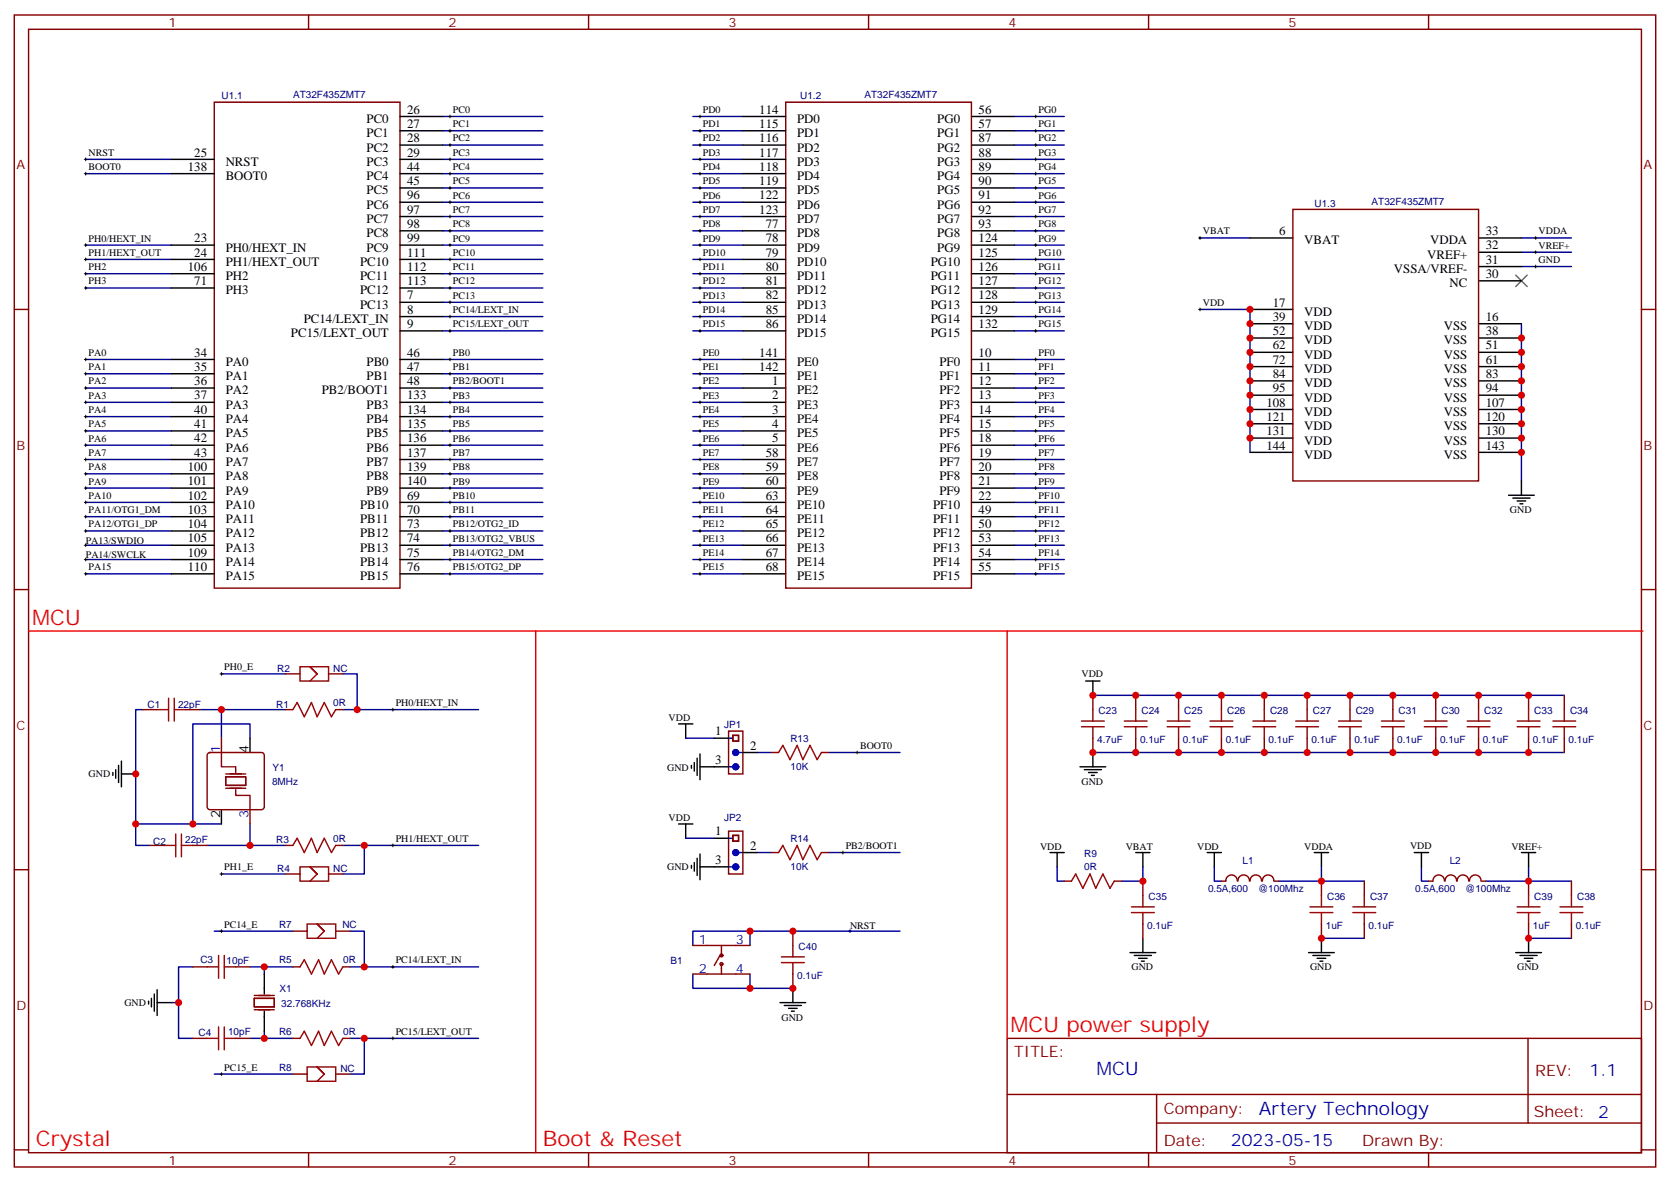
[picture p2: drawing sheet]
<svg xmlns="http://www.w3.org/2000/svg" width="412mm" height="292mm" viewBox="0 0 412 292" stroke-linecap="round" stroke-linejoin="round" font-family="sans-serif">
<g fill="none" stroke="#870000" stroke-width=".35">
<path d="M3.5 3.7h405.4v284.3h-405.4zM7.1 7.2h398.2v277.3h-398.2zM76.2 3.7v3.5M145.3 3.7v3.5M214.5 3.7v3.5M283.6 3.7v3.5M352.8 3.7v3.5M3.5 76.4h3.6M405.3 76.4h3.6M3.5 145.5h3.6M405.3 145.5h3.6M35.3 175.2h3.5"/>
<path d="M45.9 175.2h3.5M70.6 175.2h1.7M70.6 166.3h3.5M81.1 166.3h3.6M82.9 175.2h1.8M269.9 171.6v3.6M280.5 171.6v3.6M291 171.6v3.6M301.6 171.6v3.6M312.2 171.6v3.6M322.8 171.6v3.6M333.4 171.6v3.6"/>
<path d="M344 171.6v3.6M354.5 171.6v3.6M365.1 171.6v3.6M377.5 171.6v3.6M386.3 171.6v3.6M51.4 185.9l.5-.2h12.7a.71 .71 0 0 1 .7 .7v12.7a.76 .76 0 0 1-.7 .7h-12.7a.76 .76 0 0 1-.7-.7v-12.7zM54.7 182.2v3.5M61.7 199.8v3.6M190.5 185.7h1.8M202.8 185.7h1.8M269.9 182.2v3.5M280.5 182.2v3.5"/>
<path d="M291 182.2v3.5M301.6 182.2v3.5M312.2 182.2v3.5M322.8 182.2v3.5M333.4 182.2v3.5M344 182.2v3.5M354.5 182.2v3.5M365.1 182.2v3.5M377.5 182.2v3.5M386.3 182.2v3.5M3.5 214.7h3.6M37 208.7h3.6"/>
<path d="M47.6 208.7h3.6M70.6 208.7h1.7M70.6 215.7h3.5M81.1 215.7h3.6M82.9 208.7h1.8M190.5 210.4h1.8M202.8 210.4h1.8M262.8 217.5h1.8M275.2 217.5h1.7M282.2 217.5v3.5M301.6 217.5h1.1M302.7 217.5a1.41 1.41 0 0 1 1.4-1.5 1.41 1.41 0 0 1 1.4 1.5"/>
<path d="M305.7 217.5a1.41 1.41 0 0 1 1.4-1.5 1.41 1.41 0 0 1 1.4 1.5M308.7 217.5a1.41 1.41 0 0 1 1.4-1.5 1.41 1.41 0 0 1 1.4 1.5M311.7 217.5a1.41 1.41 0 0 1 1.5-1.5 1.41 1.41 0 0 1 1.4 1.5M314.7 217.5h1M326.3 217.5v3.5M336.9 217.5v3.5M352.8 217.5h1M353.9 217.5a1.41 1.41 0 0 1 1.4-1.5 1.41 1.41 0 0 1 1.4 1.5M356.9 217.5a1.41 1.41 0 0 1 1.4-1.5 1.41 1.41 0 0 1 1.4 1.5M359.9 217.5a1.41 1.41 0 0 1 1.4-1.5 1.41 1.41 0 0 1 1.4 1.5M362.9 217.5a1.41 1.41 0 0 1 1.4-1.5 1.41 1.41 0 0 1 1.4 1.5M365.8 217.5h1.1"/>
<path d="M377.5 217.5v3.5M388.1 217.5v3.5M405.3 214.7h3.6M47.6 238.7h3.6M58.2 238.7h3.5M72.3 238.7h1.8M72.3 229.8h3.5M82.9 229.8h3.5M84.7 238.7h1.7M171.1 233.4h14.1M177.8 235.8l-1.4 2.5M178.2 233.4v2.4"/>
<path d="M178.2 237.9v2.5M195.8 229.8v3.6M282.2 228.1v3.5M326.3 228.1v3.5M336.9 228.1v3.5M377.5 228.1v3.5M388.1 228.1v3.5M47.6 256.3h3.6M58.2 256.3h3.5M62.8 246.4h4.9v2.1h-4.9zM62.8 249.2h4.9M62.8 245.7h4.9"/>
<path d="M72.3 256.3h1.8M84.7 256.3h1.7M171.1 240.4h14.1M195.8 240.4v3.5M248.7 256.3h156.6v28.2h-156.6zM377.3 256.3v20.9M72.3 265.1h3.5M82.9 265.1h3.5M248.7 270.1h156.5M285.6 277.2h119.6M285.6 270.1v14.2M3.5 283.8h3.6"/>
<path d="M76.2 284.5v3.5M145.3 284.5v3.5M214.5 284.5v3.5M283.6 284.5v3.5M352.8 284.5v3.5M405.3 283.8h3.6"/>
<circle cx="178.2" cy="235.8" r=".35"/>
<circle cx="178.2" cy="237.9" r=".35"/>
</g>
<g fill="none" stroke="#000" stroke-width=".35">
<path d="M42.3 39.3h10.6M98.8 28.8h10.6M98.8 32.3h10.6M98.8 35.8h10.6M98.8 39.3h10.6M183.4 28.8h10.6M183.4 32.3h10.6M183.4 35.8h10.6M183.4 39.3h10.6M239.9 28.8h10.6M239.9 32.3h10.6M239.9 35.8h10.6"/>
<path d="M239.9 39.3h10.6M42.3 42.9h10.6M98.8 42.9h10.6M98.8 46.4h10.6M98.8 57h10.6M98.8 53.4h10.6M98.8 49.9h10.6M183.4 42.9h10.6M183.4 46.4h10.6M183.4 57h10.6M183.4 53.4h10.6M183.4 49.9h10.6"/>
<path d="M239.9 42.9h10.6M239.9 46.4h10.6M239.9 57h10.6M239.9 53.4h10.6M239.9 49.9h10.6M308.7 58.7h10.6M365.1 58.7h10.6M42.3 60.5h10.6M42.3 64h10.6M42.3 67.6h10.6M42.3 71.1h10.6M98.8 74.6h10.6"/>
<path d="M98.8 78.1h10.6M98.8 60.5h10.6M98.8 64h10.6M98.8 67.6h10.6M98.8 71.1h10.6M183.4 74.6h10.6M183.4 78.1h10.6M183.4 60.5h10.6M183.4 64h10.6M183.4 67.6h10.6M183.4 71.1h10.6M239.9 74.6h10.6"/>
<path d="M239.9 78.1h10.6M239.9 60.5h10.6M239.9 64h10.6M239.9 67.6h10.6M239.9 71.1h10.6M308.7 79.9h10.6M308.7 76.4h10.6M365.1 79.9h10.6M365.1 62.3h10.6M365.1 65.8h10.6M365.1 69.3h10.6M42.3 88.7h10.6"/>
<path d="M42.3 92.3h10.6M42.3 95.8h10.6M42.3 99.3h10.6M98.8 81.7h10.6M98.8 88.7h10.6M98.8 92.3h10.6M98.8 95.8h10.6M98.8 99.3h10.6M183.4 81.7h10.6M183.4 88.7h10.6M183.4 92.3h10.6M183.4 95.8h10.6"/>
<path d="M183.4 99.3h10.6M239.9 81.7h10.6M239.9 88.7h10.6M239.9 92.3h10.6M239.9 95.8h10.6M239.9 99.3h10.6M308.7 97.5h10.6M308.7 94h10.6M308.7 90.5h10.6M308.7 87h10.6M308.7 83.4h10.6M365.1 97.5h10.6"/>
<path d="M365.1 94h10.6M365.1 90.5h10.6M365.1 87h10.6M365.1 83.4h10.6M42.3 102.8h10.6M42.3 106.4h10.6M42.3 109.9h10.6M42.3 113.4h10.6M42.3 116.9h10.6M98.8 102.8h10.6M98.8 106.4h10.6M98.8 109.9h10.6"/>
<path d="M98.8 113.4h10.6M98.8 116.9h10.6M183.4 102.8h10.6M183.4 106.4h10.6M183.4 109.9h10.6M183.4 113.4h10.6M183.4 116.9h10.6M239.9 102.8h10.6M239.9 106.4h10.6M239.9 109.9h10.6M239.9 113.4h10.6M239.9 116.9h10.6"/>
<path d="M308.7 111.7h10.6M308.7 108.1h10.6M308.7 104.6h10.6M308.7 101.1h10.6M365.1 111.7h10.6M365.1 108.1h10.6M365.1 104.6h10.6M365.1 101.1h10.6M375.7 118.7v3.5M42.3 124h10.6M42.3 127.5h10.6M42.3 138.1h10.6"/>
<path d="M42.3 134.6h10.6M42.3 131.1h10.6M42.3 120.5h10.6M98.8 124h10.6M98.8 127.5h10.6M98.8 138.1h10.6M98.8 134.6h10.6M98.8 131.1h10.6M98.8 120.5h10.6M183.4 124h10.6M183.4 127.5h10.6M183.4 138.1h10.6"/>
<path d="M183.4 134.6h10.6M183.4 131.1h10.6M183.4 120.5h10.6M239.9 124h10.6M239.9 127.5h10.6M239.9 138.1h10.6M239.9 134.6h10.6M239.9 131.1h10.6M239.9 120.5h10.6M372.5 122.2h6.4M373.6 122.9h4.2M374.6 123.6h2.2"/>
<path d="M375.4 124.4h.7M42.3 141.6h10.6M98.8 141.6h10.6M183.4 141.6h10.6M239.9 141.6h10.6M167.6 178.7h3.5M169.3 178.7v3.5M268.1 168.1h3.5M269.9 168.1v3.5M27.9 190.7v.7M28.6 190v2.1M29.3 188.9v4.2"/>
<path d="M30 191h3.5M30 187.9v6.3M54.7 199.8v3.6M61.7 182.2v3.5M170.7 188.9v.7M171.4 188.2v2.1M172.2 187.1v4.3M172.9 189.3h7M172.9 186.1v6.3M176.4 182.2h3.5M183.4 185.7h3.6M266.7 189.3h6.3"/>
<path d="M267.8 190h4.2M268.8 190.7h2.1M269.5 191.4h.7M269.9 185.7v3.6M167.6 203.4h3.5M169.3 203.4v3.5M170.7 213.6v.7M171.4 212.9v2.1M172.2 211.8v4.3M172.9 210.8v6.3M172.9 214h7M176.4 206.9h3.5"/>
<path d="M183.4 210.4h3.6M259.3 210.4h3.5M261.1 210.4v3.6M280.5 210.4h3.5M282.2 210.4v3.6M298.1 210.4h3.5M299.9 210.4v3.6M324.6 210.4h3.5M326.3 210.4v3.6M349.2 210.4h3.6M351 210.4v3.6M375.7 210.4h3.5"/>
<path d="M377.5 210.4v3.6M279 235.1h6.4M280.1 235.8h4.2M281.2 236.5h2.1M281.9 237.2h.7M282.2 231.6v3.5M323.1 235.1h6.4M324.2 235.8h4.2M325.3 236.5h2.1M326 237.2h.7M326.3 231.6v3.5M374.3 235.1h6.3"/>
<path d="M375.4 235.8h4.2M376.4 236.5h2.1M377.1 237.2h.7M377.5 231.6v3.5M36.7 247.1v.7M37.4 246.4v2.1M38.1 245.4v4.2M38.8 247.5h3.5M38.8 244.3v6.3M65.3 240.4v5M65.3 249.6v4.9M192.6 247.5h6.4"/>
<path d="M193.7 248.2h4.2M194.7 248.9h2.1M195.4 249.6h.7M195.8 243.9v3.6"/>
</g>
<g fill="none" stroke="#009" stroke-width=".35">
<path d="M21.2 39.3h21.1M109.4 39.3h24.7M109.4 28.8h24.7M109.4 32.3h24.7M109.4 35.8h24.7M171.1 39.3h12.3M171.1 28.8h12.3M171.1 32.3h12.3M171.1 35.8h12.3M250.5 39.3h12.3M250.5 28.8h12.3M250.5 32.3h12.3"/>
<path d="M250.5 35.8h12.3M21.2 42.9h21.1M109.4 42.9h24.7M109.4 57h24.7M109.4 46.4h24.7M109.4 49.9h24.7M109.4 53.4h24.7M171.1 42.9h12.3M171.1 57h12.3M171.1 46.4h12.3M171.1 49.9h12.3M171.1 53.4h12.3"/>
<path d="M250.5 42.9h12.3M250.5 57h12.3M250.5 46.4h12.3M250.5 49.9h12.3M250.5 53.4h12.3M296.3 58.7h12.4M375.7 58.7h12.4M21.2 60.5h21.1M21.2 64h21.1M21.2 67.6h21.1M21.2 71.1h21.1M109.4 60.5h24.7"/>
<path d="M109.4 64h24.7M109.4 67.6h24.7M109.4 71.1h24.7M109.4 74.6h24.7M109.4 78.1h24.7M171.1 60.5h12.3M171.1 64h12.3M171.1 67.6h12.3M171.1 71.1h12.3M171.1 74.6h12.3M171.1 78.1h12.3M250.5 60.5h12.3"/>
<path d="M250.5 64h12.3M250.5 67.6h12.3M250.5 71.1h12.3M250.5 74.6h12.3M250.5 78.1h12.3M296.3 76.4h12.4v35.3M375.7 65.8h12.4M375.7 62.3h12.4M375.7 79.9v38.8M21.2 99.3h21.1M21.2 95.8h21.1M21.2 92.3h21.1"/>
<path d="M21.2 88.7h21.1M109.4 99.3h24.7M109.4 95.8h24.7M109.4 92.3h24.7M109.4 88.7h24.7M109.4 81.7h24.7M171.1 99.3h12.3M171.1 95.8h12.3M171.1 92.3h12.3M171.1 88.7h12.3M171.1 81.7h12.3M250.5 99.3h12.3"/>
<path d="M250.5 95.8h12.3M250.5 92.3h12.3M250.5 88.7h12.3M250.5 81.7h12.3M21.2 113.4h21.1M21.2 109.9h21.1M21.2 106.4h21.1M21.2 102.8h21.1M21.2 116.9h21.1M109.4 113.4h24.7M109.4 109.9h24.7M109.4 106.4h24.7"/>
<path d="M109.4 102.8h24.7M109.4 116.9h24.7M171.1 113.4h12.3M171.1 109.9h12.3M171.1 106.4h12.3M171.1 102.8h12.3M171.1 116.9h12.3M250.5 113.4h12.3M250.5 109.9h12.3M250.5 106.4h12.3M250.5 102.8h12.3M250.5 116.9h12.3"/>
<path d="M21.2 131.1h21.1M21.2 134.6h21.1M21.2 138.1h21.1M21.2 120.5h21.1M21.2 124h21.1M21.2 127.5h21.1M109.4 131.1h24.7M109.4 134.6h24.7M109.4 138.1h24.7M109.4 120.5h24.7M109.4 124h24.7M109.4 127.5h24.7"/>
<path d="M171.1 131.1h12.3M171.1 134.6h12.3M171.1 138.1h12.3M171.1 120.5h12.3M171.1 124h12.3M171.1 127.5h12.3M250.5 131.1h12.3M250.5 134.6h12.3M250.5 138.1h12.3M250.5 120.5h12.3M250.5 124h12.3M250.5 127.5h12.3"/>
<path d="M21.2 141.6h21.1M109.4 141.6h24.7M171.1 141.6h12.3M250.5 141.6h12.3M35.3 175.2h-1.8v33.5h3.5M49.4 175.2h5.3v7M54.7 175.2h15.9M54.7 166.3h15.9M84.7 175.2h33.5M84.7 166.3h3.5v8.9M269.9 171.6h116.4M61.7 182.2v-3.5h-14.1v24.7"/>
<path d="M169.3 182.2h7.1M187 185.7h3.5M204.6 185.7h17.6M269.9 185.7h116.4M33.5 203.4h21.2M54.7 215.7h15.9M61.7 203.4v5.3h-10.5M61.7 208.7h8.9M84.7 208.7h33.5M90 208.7v7h-5.3M169.3 206.9h7.1M187 210.4h3.5"/>
<path d="M204.6 210.4h17.6M261.1 214v3.5h1.7M282.2 214v3.5h-5.3M299.9 214v3.5h1.7M315.7 217.5h21.2M326.3 214v3.5M351 214v3.5h1.8M366.9 217.5h21.2M377.5 214v3.5M47.6 238.7h-3.5v17.6h3.5M52.9 229.8h19.4M61.7 238.7h3.6v1.7"/>
<path d="M65.3 238.7h7M86.4 229.8h3.6v8.9M86.4 238.7h31.8M185.2 229.8v3.6M222.2 229.8h-51.1v3.6M326.3 231.6h10.6M377.5 231.6h10.6M42.3 247.5h1.8M65.3 254.5v1.8h-3.6M65.3 256.3h7M86.4 256.3h31.8M90 256.3v8.8h-3.6"/>
<path d="M171.1 240.4v3.5h14.1v-3.5M185.2 243.9h10.6M52.9 265.1h19.4"/>
</g>
<g fill="none" stroke="#000" stroke-width=".25">
<path d="M20.8 39.3h.7M21.2 39v.7M110.8 28.8h.7M110.8 32.3h.7M110.8 35.8h.7M110.8 39.3h.7M111.1 28.4v.7M111.1 31.9v.7M111.1 35.5v.7M111.1 39v.7M172.5 28.8h.7M172.5 32.3h.7"/>
<path d="M172.5 35.8h.7M172.5 39.3h.7M172.9 28.4v.7M172.9 31.9v.7M172.9 35.5v.7M172.9 39v.7M255.4 28.8h.7M255.4 32.3h.7M255.4 35.8h.7M255.4 39.3h.7M255.8 28.4v.7M255.8 31.9v.7"/>
<path d="M255.8 35.5v.7M255.8 39v.7M20.8 42.9h.7M21.2 42.5v.7M110.8 42.9h.7M110.8 46.4h.7M110.8 49.9h.7M110.8 53.4h.7M110.8 57h.7M111.1 42.5v.7M111.1 46v.7M111.1 49.6v.7"/>
<path d="M111.1 53.1v.7M111.1 56.6v.7M172.5 42.9h.7M172.5 46.4h.7M172.5 49.9h.7M172.5 53.4h.7M172.5 57h.7M172.9 42.5v.7M172.9 46v.7M172.9 49.6v.7M172.9 53.1v.7M172.9 56.6v.7"/>
<path d="M255.4 42.9h.7M255.4 46.4h.7M255.4 49.9h.7M255.4 53.4h.7M255.4 57h.7M255.8 42.5v.7M255.8 46v.7M255.8 49.6v.7M255.8 53.1v.7M255.8 56.6v.7M296 58.7h.7M296.3 58.4v.7"/>
<path d="M378.9 58.7h.7M379.2 58.4v.7M20.8 60.5h.7M20.8 64h.7M20.8 67.6h.7M20.8 71.1h.7M21.2 60.1v.8M21.2 63.7v.7M21.2 67.2v.7M21.2 70.7v.7M110.8 60.5h.7M110.8 64h.7"/>
<path d="M110.8 67.6h.7M110.8 71.1h.7M110.8 74.6h.7M110.8 78.1h.7M111.1 60.1v.8M111.1 63.7v.7M111.1 67.2v.7M111.1 70.7v.7M111.1 74.3v.7M111.1 77.8v.7M172.5 60.5h.7M172.5 64h.7"/>
<path d="M172.5 67.6h.7M172.5 71.1h.7M172.5 74.6h.7M172.5 78.1h.7M172.9 60.1v.8M172.9 63.7v.7M172.9 67.2v.7M172.9 70.7v.7M172.9 74.3v.7M172.9 77.8v.7M255.4 60.5h.7M255.4 64h.7"/>
<path d="M255.4 67.6h.7M255.4 71.1h.7M255.4 74.6h.7M255.4 78.1h.7M255.8 60.1v.8M255.8 63.7v.7M255.8 67.2v.7M255.8 70.7v.7M255.8 74.3v.7M255.8 77.8v.7M296 76.4h.7M296.3 76v.7"/>
<path d="M378.9 62.3h.7M378.9 65.8h.7M379.2 61.9v.7M379.2 65.4v.7M20.8 88.7h.7M20.8 92.3h.7M20.8 95.8h.7M20.8 99.3h.7M21.2 88.4v.7M21.2 91.9v.7M21.2 95.4v.7M21.2 99v.7"/>
<path d="M110.8 88.7h.7M110.8 92.3h.7M110.8 95.8h.7M110.8 99.3h.7M110.8 81.7h.7M111.1 81.3v.7M111.1 88.4v.7M111.1 91.9v.7M111.1 95.4v.7M111.1 99v.7M172.5 88.7h.7M172.5 92.3h.7"/>
<path d="M172.5 95.8h.7M172.5 99.3h.7M172.5 81.7h.7M172.9 81.3v.7M172.9 88.4v.7M172.9 91.9v.7M172.9 95.4v.7M172.9 99v.7M255.4 88.7h.7M255.4 92.3h.7M255.4 95.8h.7M255.4 99.3h.7"/>
<path d="M255.4 81.7h.7M255.8 81.3v.7M255.8 88.4v.7M255.8 91.9v.7M255.8 95.4v.7M255.8 99v.7M20.8 102.8h.7M20.8 106.4h.7M20.8 109.9h.7M20.8 113.4h.7M20.8 116.9h.7M21.2 102.5v.7"/>
<path d="M21.2 106v.7M21.2 109.5v.7M21.2 113.1v.7M21.2 116.6v.7M110.8 102.8h.7M110.8 106.4h.7M110.8 109.9h.7M110.8 113.4h.7M110.8 116.9h.7M111.1 102.5v.7M111.1 106v.7M111.1 109.5v.7"/>
<path d="M111.1 113.1v.7M111.1 116.6v.7M172.5 102.8h.7M172.5 106.4h.7M172.5 109.9h.7M172.5 113.4h.7M172.5 116.9h.7M172.9 102.5v.7M172.9 106v.7M172.9 109.5v.7M172.9 113.1v.7M172.9 116.6v.7"/>
<path d="M255.4 102.8h.7M255.4 106.4h.7M255.4 109.9h.7M255.4 113.4h.7M255.4 116.9h.7M255.8 102.5v.7M255.8 106v.7M255.8 109.5v.7M255.8 113.1v.7M255.8 116.6v.7M20.8 120.5h.7M20.8 124h.7"/>
<path d="M20.8 127.5h.7M20.8 131.1h.7M20.8 134.6h.7M20.8 138.1h.7M21.2 120.1v.7M21.2 123.6v.8M21.2 127.2v.7M21.2 130.7v.7M21.2 134.2v.7M21.2 137.8v.7M110.8 120.5h.7M110.8 124h.7"/>
<path d="M110.8 127.5h.7M110.8 131.1h.7M110.8 134.6h.7M110.8 138.1h.7M111.1 120.1v.7M111.1 123.6v.8M111.1 127.2v.7M111.1 130.7v.7M111.1 134.2v.7M111.1 137.8v.7M172.5 120.5h.7M172.5 124h.7"/>
<path d="M172.5 127.5h.7M172.5 131.1h.7M172.5 134.6h.7M172.5 138.1h.7M172.9 120.1v.7M172.9 123.6v.8M172.9 127.2v.7M172.9 130.7v.7M172.9 134.2v.7M172.9 137.8v.7M255.4 120.5h.7M255.4 124h.7"/>
<path d="M255.4 127.5h.7M255.4 131.1h.7M255.4 134.6h.7M255.4 138.1h.7M255.8 120.1v.7M255.8 123.6v.8M255.8 127.2v.7M255.8 130.7v.7M255.8 134.2v.7M255.8 137.8v.7M20.8 141.6h.7M21.2 141.3v.7"/>
<path d="M110.8 141.6h.7M111.1 141.3v.7M172.5 141.6h.7M172.9 141.3v.7M255.4 141.6h.7M255.8 141.3v.7M54.3 166.3h.7M54.7 166v.7M96.7 175.2h.7M97 174.8v.7M211.3 185.7h.7M211.7 185.4v.7"/>
<path d="M54.3 215.7h.7M54.7 215.4v.7M96.7 208.7h.7M97 208.3v.7M207.8 210.4h.7M208.1 210.1v.7M54.3 229.8h.7M54.7 229.5v.7M96.7 238.7h.7M97 238.3v.7M209.5 229.8h.8M209.9 229.5v.7"/>
<path d="M96.7 256.3h.7M97 255.9v.7M54.3 265.1h.7M54.7 264.8v.7"/>
</g>
<path d="M374.3 67.9l2.8 2.8M377.1 67.9l-2.8 2.8" fill="none" stroke="#3c3" stroke-width=".35"/>
<path d="M7.1 155.8h398.6M132.3 155.8v128.7M248.7 155.8v100.5" fill="none" stroke="#f00" stroke-width=".35"/>
<g fill="none" stroke="#a10000" stroke-width=".35">
<path d="M38.8 175.2h2.8M41.6 172.3v5.7M43 175.2h2.9M43 172.3v5.7M72.3 175.2l1.1-1.8 1.7 3.5 1.8-3.5 1.4 3.5 1.8-3.5 1.7 3.5 1.1-1.7M74.1 164.6h7v3.5h-7zM78.3 166.3l-1.7-1.7 1.7 1.7M78.3 166.3l-1.7 1.8M267.1 178h5.6M267.1 179.4h5.6M269.9 175.2v2.8M269.9 179.4v2.8"/>
<path d="M277.6 178h5.7M277.6 179.4h5.7M280.5 175.2v2.8M280.5 179.4v2.8M288.2 178h5.7M288.2 179.4h5.7M291 175.2v2.8M291 179.4v2.8M298.8 178h5.6M298.8 179.4h5.6M301.6 175.2v2.8M301.6 179.4v2.8"/>
<path d="M309.4 178h5.6M309.4 179.4h5.6M312.2 175.2v2.8M312.2 179.4v2.8M320 178h5.6M320 179.4h5.6M322.8 175.2v2.8M322.8 179.4v2.8M330.6 178h5.6M330.6 179.4h5.6M333.4 175.2v2.8M333.4 179.4v2.8"/>
<path d="M341.1 178h5.7M341.1 179.4h5.7M344 175.2v2.8M344 179.4v2.8M351.7 178h5.7M351.7 179.4h5.7M354.5 175.2v2.8M354.5 179.4v2.8M362.3 178h5.6M362.3 179.4h5.6M365.1 175.2v2.8M365.1 179.4v2.8"/>
<path d="M374.6 178h5.7M374.6 179.4h5.7M377.5 175.2v2.8M377.5 179.4v2.8M383.5 178h5.6M383.5 179.4h5.6M386.3 175.2v2.8M386.3 179.4v2.8M192.3 185.7l1-1.7 1.8 3.5 1.7-3.5 1.5 3.5 1.7-3.5 1.8 3.5 1-1.8M40.6 208.7h2.8M43.4 205.8v5.7M44.8 208.7h2.8"/>
<path d="M44.8 205.8v5.7M72.3 208.7l1.1-1.8 1.7 3.5 1.8-3.5 1.4 3.5 1.8-3.5 1.7 3.5 1.1-1.7M74.1 214h7v3.5h-7zM78.3 215.7l-1.7-1.7 1.7 1.7M78.3 215.7l-1.7 1.8M192.3 210.4l1-1.7 1.8 3.5 1.7-3.5 1.5 3.5 1.7-3.5 1.8 3.5 1-1.8M264.6 217.5l1-1.8 1.8 3.6 1.8-3.6 1.4 3.6 1.7-3.6 1.8 3.6 1.1-1.8M51.2 238.7h2.8M54 235.8v5.7M55.4 238.7h2.8M55.4 235.8v5.7M74.1 238.7l1-1.8 1.8 3.5 1.8-3.5 1.4 3.5 1.7-3.5 1.8 3.5 1.1-1.7"/>
<path d="M75.8 228.1h7.1v3.5h-7.1zM80.1 229.8l-1.8-1.7 1.8 1.7M80.1 229.8l-1.8 1.8M193 236.2h5.6M193 237.6h5.6M195.8 233.4v2.8M195.8 237.6v2.8M279.4 223.8h5.6M279.4 225.2h5.6M282.2 221v2.8M282.2 225.2v2.9M323.5 223.8h5.6"/>
<path d="M323.5 225.2h5.6M326.3 221v2.8M326.3 225.2v2.9M334.1 223.8h5.6M334.1 225.2h5.6M336.9 221v2.8M336.9 225.2v2.9M374.6 223.8h5.7M374.6 225.2h5.7M377.5 221v2.8M377.5 225.2v2.9M385.2 223.8h5.7"/>
<path d="M385.2 225.2h5.7M388.1 221v2.8M388.1 225.2v2.9M51.2 256.3h2.8M54 253.5v5.6M55.4 253.5v5.6M55.4 256.3h2.8M74.1 256.3l1-1.8 1.8 3.6 1.8-3.6 1.4 3.6 1.7-3.6 1.8 3.6 1.1-1.8M75.8 263.3h7.1v3.6h-7.1zM80.1 265.1l-1.8-1.8 1.8 1.8M80.1 265.1l-1.8 1.8"/>
</g>
<path d="M52.9 25.2h45.9v120h-45.9zM194 25.2h45.9v120h-45.9zM319.3 51.7h45.8v67h-45.8zM179.9 180.4h3.5v10.6h-3.5zM181 181.5h1.4v1.4h-1.4zM179.9 205.1h3.5v10.6h-3.5zM181 206.2h1.4v1.4h-1.4z" fill="none" stroke="#800000" stroke-width=".35"/>
<g fill="none" stroke="#00f" stroke-width=".35">
<path d="M179.9 182.2h1.1M179.9 189.3h1.1M182.4 185.7h1M179.9 206.9h1.1M179.9 214h1.1M182.4 210.4h1"/>
<circle cx="181.7" cy="185.7" r=".71"/>
<circle cx="181.7" cy="189.3" r=".71"/>
<circle cx="181.7" cy="210.4" r=".71"/>
<circle cx="181.7" cy="214" r=".71"/>
</g>
<g fill="#00f" stroke="#00f" stroke-width=".35">
<circle cx="181.7" cy="185.7" r=".71"/>
<circle cx="181.7" cy="189.3" r=".71"/>
<circle cx="181.7" cy="210.4" r=".71"/>
<circle cx="181.7" cy="214" r=".71"/>
</g>
<path d="M54.7 185.7v3.6h3.5v1.4M55.7 191.7h5v2.2h-5zM55.7 191h5M55.7 194.6h5M58.2 194.9v1.4h3.5v3.5" fill="none" stroke="#870012" stroke-width=".35"/>
<g fill="#c00">
<circle cx="269.9" cy="171.6" r=".88"/>
<circle cx="280.5" cy="171.6" r=".88"/>
<circle cx="291" cy="171.6" r=".88"/>
<circle cx="301.6" cy="171.6" r=".88"/>
<circle cx="322.8" cy="171.6" r=".88"/>
<circle cx="312.2" cy="171.6" r=".88"/>
<circle cx="333.4" cy="171.6" r=".88"/>
<circle cx="354.5" cy="171.6" r=".88"/>
<circle cx="344" cy="171.6" r=".88"/>
<circle cx="365.1" cy="171.6" r=".88"/>
<circle cx="280.5" cy="185.7" r=".88"/>
<circle cx="291" cy="185.7" r=".88"/>
<circle cx="301.6" cy="185.7" r=".88"/>
<circle cx="322.8" cy="185.7" r=".88"/>
<circle cx="312.2" cy="185.7" r=".88"/>
<circle cx="333.4" cy="185.7" r=".88"/>
<circle cx="354.5" cy="185.7" r=".88"/>
<circle cx="344" cy="185.7" r=".88"/>
<circle cx="365.1" cy="185.7" r=".88"/>
<circle cx="308.7" cy="108.1" r=".88"/>
<circle cx="308.7" cy="104.6" r=".88"/>
<circle cx="308.7" cy="101.1" r=".88"/>
<circle cx="308.7" cy="97.5" r=".88"/>
<circle cx="308.7" cy="94" r=".88"/>
<circle cx="308.7" cy="90.5" r=".88"/>
<circle cx="308.7" cy="87" r=".88"/>
<circle cx="308.7" cy="83.4" r=".88"/>
<circle cx="308.7" cy="79.9" r=".88"/>
<circle cx="308.7" cy="76.4" r=".88"/>
<circle cx="375.7" cy="111.7" r=".88"/>
<circle cx="375.7" cy="108.1" r=".88"/>
<circle cx="375.7" cy="104.6" r=".88"/>
<circle cx="375.7" cy="101.1" r=".88"/>
<circle cx="375.7" cy="97.5" r=".88"/>
<circle cx="375.7" cy="94" r=".88"/>
<circle cx="375.7" cy="90.5" r=".88"/>
<circle cx="375.7" cy="87" r=".88"/>
<circle cx="375.7" cy="83.4" r=".88"/>
<circle cx="33.5" cy="203.4" r=".88"/>
<circle cx="47.6" cy="203.4" r=".88"/>
<circle cx="54.7" cy="175.2" r=".88"/>
<circle cx="61.7" cy="208.7" r=".88"/>
<circle cx="88.2" cy="175.2" r=".88"/>
<circle cx="90" cy="208.7" r=".88"/>
<circle cx="33.5" cy="191" r=".88"/>
<circle cx="65.3" cy="238.7" r=".88"/>
<circle cx="65.3" cy="256.3" r=".88"/>
<circle cx="90" cy="238.7" r=".88"/>
<circle cx="90" cy="256.3" r=".88"/>
<circle cx="44.1" cy="247.5" r=".88"/>
<circle cx="282.2" cy="217.5" r=".88"/>
<circle cx="326.3" cy="217.5" r=".88"/>
<circle cx="326.3" cy="231.6" r=".88"/>
<circle cx="377.5" cy="231.6" r=".88"/>
<circle cx="377.5" cy="217.5" r=".88"/>
<circle cx="195.8" cy="229.8" r=".88"/>
<circle cx="185.2" cy="229.8" r=".88"/>
<circle cx="195.8" cy="243.9" r=".88"/>
<circle cx="185.2" cy="243.9" r=".88"/>
<circle cx="377.5" cy="171.6" r=".88"/>
<circle cx="377.5" cy="185.7" r=".88"/>
<circle cx="269.9" cy="185.7" r=".88"/>
</g>
<g font-size="5.3" fill="#f00">
<text x="7.9" y="154.3">MCU</text>
<text x="249.5" y="254.8">MCU power supply</text>
<text x="8.8" y="282.8">Crystal</text>
<text x="134.1" y="282.8">Boot &amp; Reset</text>
</g>
<g font-size="4.6" fill="#00f">
<text x="270.8" y="265.3">MCU</text>
<text x="310.9" y="275.1">Artery Technology</text>
</g>
<g font-size="4.2" fill="#00f">
<text x="392.5" y="265.6">1.1</text>
<text x="304" y="282.9">2023-05-15</text>
</g>
<g font-size="3.9" fill="#800">
<text x="250.5" y="260.9">TITLE:</text>
<text x="379.1" y="265.6">REV:</text>
<text x="287.4" y="275.1">Company:</text>
<text x="378.7" y="275.7">Sheet: 2</text>
<text x="287.4" y="282.8">Date:</text>
<text x="336.4" y="282.8">Drawn By:</text>
</g>
<g font-size="3.2" fill="#800">
<text x="41.6" y="6.7">1</text>
<text x="110.8" y="6.7">2</text>
<text x="179.9" y="6.7">3</text>
<text x="249.1" y="6.7">4</text>
<text x="318.2" y="6.7">5</text>
<text x="4.1" y="41.8">A</text>
<text x="405.9" y="41.8">A</text>
<text x="4.1" y="110.9">B</text>
<text x="405.9" y="110.9">B</text>
<text x="4.1" y="180.1">C</text>
<text x="405.9" y="180.1">C</text>
<text x="4.1" y="249.2">D</text>
<text x="405.9" y="249.2">D</text>
<text x="41.6" y="287.5">1</text>
<text x="110.8" y="287.5">2</text>
<text x="179.9" y="287.5">3</text>
<text x="249.1" y="287.5">4</text>
<text x="318.2" y="287.5">5</text>
</g>
<g font-size="3.2">
<text x="100.5" y="28">26</text>
<text x="187.5" y="28">114</text>
<text x="241.7" y="28">56</text>
<text x="90.5" y="30.3">PC0</text>
<text x="90.5" y="33.9">PC1</text>
<text x="100.5" y="31.6">27</text>
<text x="100.5" y="35.1">28</text>
<text x="187.5" y="31.6">115</text>
<text x="187.5" y="35.1">116</text>
<text x="196.8" y="30.3">PD0</text>
<text x="196.8" y="33.9">PD1</text>
<text x="231.4" y="30.3">PG0</text>
<text x="231.4" y="33.9">PG1</text>
<text x="241.7" y="31.6">57</text>
<text x="241.7" y="35.1">87</text>
<text x="48" y="38.6">25</text>
<text x="55.7" y="40.9">NRST</text>
<text x="90.5" y="37.4">PC2</text>
<text x="90.5" y="40.9">PC3</text>
<text x="100.5" y="38.6">29</text>
<text x="187.5" y="38.6">117</text>
<text x="196.8" y="37.4">PD2</text>
<text x="196.8" y="40.9">PD3</text>
<text x="231.4" y="37.4">PG2</text>
<text x="231.4" y="40.9">PG3</text>
<text x="241.7" y="38.6">88</text>
<text x="46.4" y="42.2">138</text>
<text x="55.7" y="44.5">BOOT0</text>
<text x="90.5" y="44.5">PC4</text>
<text x="90.5" y="48">PC5</text>
<text x="100.5" y="42.2">44</text>
<text x="100.5" y="45.7">45</text>
<text x="187.5" y="42.2">118</text>
<text x="187.5" y="45.7">119</text>
<text x="196.8" y="44.5">PD4</text>
<text x="196.8" y="48">PD5</text>
<text x="231.4" y="44.5">PG4</text>
<text x="231.4" y="48">PG5</text>
<text x="241.7" y="42.2">89</text>
<text x="241.7" y="45.7">90</text>
<text x="90.5" y="51.5">PC6</text>
<text x="100.5" y="52.7">97</text>
<text x="100.5" y="49.2">96</text>
<text x="187.5" y="49.2">122</text>
<text x="187.5" y="52.7">123</text>
<text x="196.8" y="51.5">PD6</text>
<text x="231.4" y="51.5">PG6</text>
<text x="241.7" y="49.2">91</text>
<text x="241.7" y="52.7">92</text>
<text x="48" y="59.8">23</text>
<text x="90.5" y="58.6">PC8</text>
<text x="90.5" y="55">PC7</text>
<text x="100.5" y="59.8">99</text>
<text x="100.5" y="56.3">98</text>
<text x="189.1" y="59.8">78</text>
<text x="189.1" y="56.3">77</text>
<text x="196.8" y="58.6">PD8</text>
<text x="196.8" y="55">PD7</text>
<text x="231.4" y="55">PG7</text>
<text x="231.4" y="58.6">PG8</text>
<text x="241.7" y="56.3">93</text>
<text x="241.7" y="59.8">124</text>
<text x="315.9" y="58">6</text>
<text x="366.9" y="58">33</text>
<text x="48" y="63.3">24</text>
<text x="55.7" y="62.1">PH0/HEXT_IN</text>
<text x="55.7" y="65.6">PH1/HEXT_OUT</text>
<text x="88.9" y="65.6">PC10</text>
<text x="90.5" y="62.1">PC9</text>
<text x="100.5" y="63.3">111</text>
<text x="189.1" y="63.3">79</text>
<text x="196.8" y="65.6">PD10</text>
<text x="196.8" y="62.1">PD9</text>
<text x="229.9" y="65.6">PG10</text>
<text x="231.4" y="62.1">PG9</text>
<text x="241.7" y="63.3">125</text>
<text x="322.1" y="60.3">VBAT</text>
<text x="352.5" y="63.9">VREF+</text>
<text x="353.2" y="60.3">VDDA</text>
<text x="366.9" y="61.6">32</text>
<text x="366.9" y="65.1">31</text>
<text x="46.4" y="66.9">106</text>
<text x="48" y="70.4">71</text>
<text x="55.7" y="69.1">PH2</text>
<text x="88.9" y="69.1">PC11</text>
<text x="100.5" y="66.9">112</text>
<text x="100.5" y="70.4">113</text>
<text x="189.1" y="70.4">81</text>
<text x="189.1" y="66.9">80</text>
<text x="196.8" y="69.1">PD11</text>
<text x="229.9" y="69.1">PG11</text>
<text x="241.7" y="66.9">126</text>
<text x="241.7" y="70.4">127</text>
<text x="344.2" y="67.4">VSSA/VREF-</text>
<text x="357.9" y="70.9">NC</text>
<text x="366.9" y="68.6">30</text>
<text x="55.7" y="72.7">PH3</text>
<text x="88.9" y="76.2">PC13</text>
<text x="88.9" y="72.7">PC12</text>
<text x="100.5" y="73.9">7</text>
<text x="100.5" y="77.4">8</text>
<text x="189.1" y="73.9">82</text>
<text x="189.1" y="77.4">85</text>
<text x="196.8" y="76.2">PD13</text>
<text x="196.8" y="72.7">PD12</text>
<text x="229.9" y="72.7">PG12</text>
<text x="229.9" y="76.2">PG13</text>
<text x="241.7" y="73.9">128</text>
<text x="241.7" y="77.4">129</text>
<text x="314.3" y="75.7">17</text>
<text x="322.1" y="78">VDD</text>
<text x="71.9" y="83.3">PC15/LEXT_OUT</text>
<text x="75" y="79.7">PC14/LEXT_IN</text>
<text x="100.5" y="81">9</text>
<text x="189.1" y="81">86</text>
<text x="196.8" y="79.7">PD14</text>
<text x="196.8" y="83.3">PD15</text>
<text x="229.9" y="79.7">PG14</text>
<text x="229.9" y="83.3">PG15</text>
<text x="241.7" y="81">132</text>
<text x="314.3" y="82.7">52</text>
<text x="314.3" y="79.2">39</text>
<text x="322.1" y="81.5">VDD</text>
<text x="356.5" y="81.5">VSS</text>
<text x="366.9" y="82.7">38</text>
<text x="366.9" y="79.2">16</text>
<text x="48" y="88">34</text>
<text x="100.5" y="88">46</text>
<text x="187.5" y="88">141</text>
<text x="241.7" y="88">10</text>
<text x="314.3" y="89.8">72</text>
<text x="314.3" y="86.3">62</text>
<text x="322.1" y="88.5">VDD</text>
<text x="322.1" y="85">VDD</text>
<text x="356.5" y="88.5">VSS</text>
<text x="356.5" y="85">VSS</text>
<text x="366.9" y="89.8">61</text>
<text x="366.9" y="86.3">51</text>
<text x="48" y="91.5">35</text>
<text x="48" y="95.1">36</text>
<text x="55.7" y="90.3">PA0</text>
<text x="55.7" y="93.8">PA1</text>
<text x="90.5" y="90.3">PB0</text>
<text x="90.5" y="93.8">PB1</text>
<text x="100.5" y="91.5">47</text>
<text x="100.5" y="95.1">48</text>
<text x="187.5" y="91.5">142</text>
<text x="190.7" y="95.1">1</text>
<text x="196.8" y="90.3">PE0</text>
<text x="196.8" y="93.8">PE1</text>
<text x="232" y="90.3">PF0</text>
<text x="232" y="93.8">PF1</text>
<text x="241.7" y="91.5">11</text>
<text x="241.7" y="95.1">12</text>
<text x="314.3" y="93.3">84</text>
<text x="322.1" y="95.6">VDD</text>
<text x="322.1" y="92.1">VDD</text>
<text x="356.5" y="95.6">VSS</text>
<text x="356.5" y="92.1">VSS</text>
<text x="366.9" y="93.3">83</text>
<text x="48" y="98.6">37</text>
<text x="55.7" y="97.4">PA2</text>
<text x="55.7" y="100.9">PA3</text>
<text x="79.4" y="97.4">PB2/BOOT1</text>
<text x="90.5" y="100.9">PB3</text>
<text x="100.5" y="98.6">133</text>
<text x="190.7" y="98.6">2</text>
<text x="196.8" y="97.4">PE2</text>
<text x="196.8" y="100.9">PE3</text>
<text x="232" y="97.4">PF2</text>
<text x="232" y="100.9">PF3</text>
<text x="241.7" y="98.6">13</text>
<text x="312.7" y="100.4">108</text>
<text x="314.3" y="96.8">95</text>
<text x="322.1" y="99.1">VDD</text>
<text x="356.5" y="99.1">VSS</text>
<text x="366.9" y="100.4">107</text>
<text x="366.9" y="96.8">94</text>
<text x="48" y="102.1">40</text>
<text x="48" y="105.7">41</text>
<text x="55.7" y="104.4">PA4</text>
<text x="55.7" y="107.9">PA5</text>
<text x="90.5" y="104.4">PB4</text>
<text x="90.5" y="107.9">PB5</text>
<text x="100.5" y="102.1">134</text>
<text x="100.5" y="105.7">135</text>
<text x="190.7" y="102.1">3</text>
<text x="190.7" y="105.7">4</text>
<text x="196.8" y="104.4">PE4</text>
<text x="196.8" y="107.9">PE5</text>
<text x="232" y="104.4">PF4</text>
<text x="232" y="107.9">PF5</text>
<text x="241.7" y="102.1">14</text>
<text x="241.7" y="105.7">15</text>
<text x="312.7" y="107.4">131</text>
<text x="312.7" y="103.9">121</text>
<text x="322.1" y="106.2">VDD</text>
<text x="322.1" y="102.7">VDD</text>
<text x="356.5" y="106.2">VSS</text>
<text x="356.5" y="102.7">VSS</text>
<text x="366.9" y="107.4">130</text>
<text x="366.9" y="103.9">120</text>
<text x="48" y="109.2">42</text>
<text x="48" y="112.7">43</text>
<text x="55.7" y="111.5">PA6</text>
<text x="90.5" y="111.5">PB6</text>
<text x="100.5" y="109.2">136</text>
<text x="100.5" y="112.7">137</text>
<text x="189.1" y="112.7">58</text>
<text x="190.7" y="109.2">5</text>
<text x="196.8" y="111.5">PE6</text>
<text x="232" y="111.5">PF6</text>
<text x="241.7" y="109.2">18</text>
<text x="241.7" y="112.7">19</text>
<text x="312.7" y="110.9">144</text>
<text x="322.1" y="113.2">VDD</text>
<text x="322.1" y="109.7">VDD</text>
<text x="356.5" y="113.2">VSS</text>
<text x="356.5" y="109.7">VSS</text>
<text x="366.9" y="110.9">143</text>
<text x="46.4" y="119.8">101</text>
<text x="46.4" y="116.2">100</text>
<text x="55.7" y="115">PA7</text>
<text x="55.7" y="118.5">PA8</text>
<text x="90.5" y="115">PB7</text>
<text x="90.5" y="118.5">PB8</text>
<text x="100.5" y="116.2">139</text>
<text x="100.5" y="119.8">140</text>
<text x="189.1" y="116.2">59</text>
<text x="189.1" y="119.8">60</text>
<text x="196.8" y="115">PE7</text>
<text x="196.8" y="118.5">PE8</text>
<text x="232" y="115">PF7</text>
<text x="232" y="118.5">PF8</text>
<text x="241.7" y="116.2">20</text>
<text x="241.7" y="119.8">21</text>
<text x="46.4" y="123.3">102</text>
<text x="55.7" y="122.1">PA9</text>
<text x="55.7" y="125.6">PA10</text>
<text x="88.9" y="125.6">PB10</text>
<text x="90.5" y="122.1">PB9</text>
<text x="100.5" y="123.3">69</text>
<text x="189.1" y="123.3">63</text>
<text x="196.8" y="122.1">PE9</text>
<text x="196.8" y="125.6">PE10</text>
<text x="230.4" y="125.6">PF10</text>
<text x="232" y="122.1">PF9</text>
<text x="241.7" y="123.3">22</text>
<text x="46.4" y="130.4">104</text>
<text x="46.4" y="126.8">103</text>
<text x="55.7" y="129.1">PA11</text>
<text x="88.9" y="129.1">PB11</text>
<text x="100.5" y="126.8">70</text>
<text x="100.5" y="130.4">73</text>
<text x="189.1" y="126.8">64</text>
<text x="189.1" y="130.4">65</text>
<text x="196.8" y="129.1">PE11</text>
<text x="230.4" y="129.1">PF11</text>
<text x="241.7" y="126.8">49</text>
<text x="241.7" y="130.4">50</text>
<text x="46.4" y="133.9">105</text>
<text x="46.4" y="137.4">109</text>
<text x="55.7" y="136.2">PA13</text>
<text x="55.7" y="132.6">PA12</text>
<text x="88.9" y="136.2">PB13</text>
<text x="88.9" y="132.6">PB12</text>
<text x="100.5" y="137.4">75</text>
<text x="100.5" y="133.9">74</text>
<text x="189.1" y="133.9">66</text>
<text x="189.1" y="137.4">67</text>
<text x="196.8" y="132.6">PE12</text>
<text x="196.8" y="136.2">PE13</text>
<text x="230.4" y="132.6">PF12</text>
<text x="230.4" y="136.2">PF13</text>
<text x="241.7" y="133.9">53</text>
<text x="241.7" y="137.4">54</text>
<text x="46.4" y="140.9">110</text>
<text x="55.7" y="139.7">PA14</text>
<text x="55.7" y="143.2">PA15</text>
<text x="88.9" y="143.2">PB15</text>
<text x="88.9" y="139.7">PB14</text>
<text x="100.5" y="140.9">76</text>
<text x="189.1" y="140.9">68</text>
<text x="196.8" y="139.7">PE14</text>
<text x="196.8" y="143.2">PE15</text>
<text x="230.4" y="139.7">PF14</text>
<text x="230.4" y="143.2">PF15</text>
<text x="241.7" y="140.9">55</text>
<text x="61.4" y="185.7" transform="rotate(-90 61.4 185.7)">4</text>
<text x="176.6" y="181.5">1</text>
<text x="185.2" y="185">2</text>
<text x="176.6" y="188.6">3</text>
<text x="54.3" y="201.9" transform="rotate(-90 54.3 201.9)">2</text>
<text x="176.6" y="206.2">1</text>
<text x="185.2" y="209.7">2</text>
<text x="176.6" y="213.3">3</text>
</g>
<g font-size="3.2" fill="#00f">
<text x="54.3" y="185.7" transform="rotate(-90 54.3 185.7)">1</text>
<text x="61.4" y="201.9" transform="rotate(-90 61.4 201.9)">3</text>
<text x="172.6" y="233">1</text>
<text x="181.7" y="233">3</text>
<text x="172.6" y="240.1">2</text>
<text x="181.7" y="240.1">4</text>
</g>
<g font-size="2.5" fill="#000080">
<text x="54.7" y="24.5">U1.1</text>
<text x="72.4" y="24.2">AT32F435ZMT7</text>
<text x="197.6" y="24.5">U1.2</text>
<text x="213.5" y="24.2">AT32F435ZMT7</text>
<text x="324.6" y="51">U1.3</text>
<text x="338.7" y="50.6">AT32F435ZMT7</text>
<text x="68.4" y="165.7">R2</text>
<text x="82.3" y="165.7">NC</text>
<text x="36.4" y="174.6">C1</text>
<text x="44" y="174.6">22pF</text>
<text x="68.2" y="174.7">R1</text>
<text x="82.3" y="174.3">0R</text>
<text x="178.8" y="179.8">JP1</text>
<text x="271.3" y="176.3">C23</text>
<text x="281.9" y="176.3">C24</text>
<text x="292.5" y="176.3">C25</text>
<text x="303" y="176.3">C26</text>
<text x="313.6" y="176.3">C28</text>
<text x="324.2" y="176.3">C27</text>
<text x="334.8" y="176.3">C29</text>
<text x="345.4" y="176.3">C31</text>
<text x="356" y="176.3">C30</text>
<text x="366.5" y="176.3">C32</text>
<text x="378.9" y="176.3">C33</text>
<text x="387.7" y="176.3">C34</text>
<text x="195.2" y="183.1">R13</text>
<text x="271" y="183.3">4.7uF</text>
<text x="281.5" y="183.3">0.1uF</text>
<text x="292.1" y="183.3">0.1uF</text>
<text x="302.7" y="183.3">0.1uF</text>
<text x="313.3" y="183.3">0.1uF</text>
<text x="323.9" y="183.3">0.1uF</text>
<text x="334.5" y="183.3">0.1uF</text>
<text x="345" y="183.3">0.1uF</text>
<text x="355.6" y="183.3">0.1uF</text>
<text x="366.2" y="183.3">0.1uF</text>
<text x="378.6" y="183.3">0.1uF</text>
<text x="387.4" y="183.3">0.1uF</text>
<text x="67.3" y="190.2">Y1</text>
<text x="195.2" y="190.2">10K</text>
<text x="67.2" y="193.8">8MHz</text>
<text x="178.8" y="202.7">JP2</text>
<text x="37.9" y="208.5">C2</text>
<text x="45.7" y="208.1">22pF</text>
<text x="68.2" y="208.1">R3</text>
<text x="82.3" y="207.8">0R</text>
<text x="195.2" y="207.8">R14</text>
<text x="68.4" y="215.1">R4</text>
<text x="82.3" y="215.1">NC</text>
<text x="195.2" y="214.8">10K</text>
<text x="267.8" y="214.7">0R</text>
<text x="267.8" y="211.5">R9</text>
<text x="306.8" y="213.3">L1</text>
<text x="358" y="213.3">L2</text>
<text x="298.3" y="220.1">0.5A,600</text>
<text x="310.7" y="220.1">@100Mhz</text>
<text x="349.5" y="220.1">0.5A,600</text>
<text x="361.8" y="220.1">@100Mhz</text>
<text x="283.6" y="222.1">C35</text>
<text x="327.7" y="222.1">C36</text>
<text x="338.3" y="222.1">C37</text>
<text x="378.9" y="222.1">C39</text>
<text x="389.5" y="222.1">C38</text>
<text x="68.9" y="229">R7</text>
<text x="84.5" y="229">NC</text>
<text x="283.3" y="229.2">0.1uF</text>
<text x="327.4" y="229.2">1uF</text>
<text x="338" y="229.2">0.1uF</text>
<text x="378.6" y="229.2">1uF</text>
<text x="389.1" y="229.2">0.1uF</text>
<text x="49.5" y="237.8">C3</text>
<text x="56" y="237.8">10pF</text>
<text x="68.9" y="237.8">R5</text>
<text x="84.8" y="237.8">0R</text>
<text x="165.6" y="238">B1</text>
<text x="197.2" y="234.5">C40</text>
<text x="69" y="244.9">X1</text>
<text x="196.9" y="241.5">0.1uF</text>
<text x="69.5" y="248.6">32.768KHz</text>
<text x="49" y="255.7">C4</text>
<text x="56.3" y="255.5">10pF</text>
<text x="68.9" y="255.4">R6</text>
<text x="84.8" y="255.4">0R</text>
<text x="68.9" y="264.2">R8</text>
<text x="84.1" y="264.5">NC</text>
</g>
<g font-size="2.5">
<text x="111.8" y="27.9">PC0</text>
<text x="173.6" y="27.9">PD0</text>
<text x="256.5" y="27.9">PG0</text>
<text x="111.8" y="31.4">PC1</text>
<text x="111.8" y="34.9">PC2</text>
<text x="173.6" y="31.4">PD1</text>
<text x="173.6" y="34.9">PD2</text>
<text x="256.5" y="31.4">PG1</text>
<text x="256.5" y="34.9">PG2</text>
<text x="21.9" y="42">BOOT0</text>
<text x="21.9" y="38.5">NRST</text>
<text x="111.8" y="38.5">PC3</text>
<text x="111.8" y="42">PC4</text>
<text x="173.6" y="38.5">PD3</text>
<text x="173.6" y="42">PD4</text>
<text x="256.5" y="38.5">PG3</text>
<text x="256.5" y="42">PG4</text>
<text x="111.8" y="45.5">PC5</text>
<text x="173.6" y="45.5">PD5</text>
<text x="256.5" y="45.5">PG5</text>
<text x="111.8" y="49">PC6</text>
<text x="111.8" y="52.6">PC7</text>
<text x="173.6" y="49">PD6</text>
<text x="173.6" y="52.6">PD7</text>
<text x="256.5" y="49">PG6</text>
<text x="256.5" y="52.6">PG7</text>
<text x="21.9" y="59.6">PH0/HEXT_IN</text>
<text x="111.8" y="56.1">PC8</text>
<text x="111.8" y="59.6">PC9</text>
<text x="173.6" y="56.1">PD8</text>
<text x="173.6" y="59.6">PD9</text>
<text x="256.5" y="56.1">PG8</text>
<text x="256.5" y="59.6">PG9</text>
<text x="297" y="57.9">VBAT</text>
<text x="379.9" y="57.9">VDDA</text>
<text x="21.9" y="63.1">PH1/HEXT_OUT</text>
<text x="111.8" y="63.1">PC10</text>
<text x="173.6" y="63.1">PD10</text>
<text x="256.5" y="63.1">PG10</text>
<text x="379.9" y="61.4">VREF+</text>
<text x="379.9" y="64.9">GND</text>
<text x="21.9" y="66.7">PH2</text>
<text x="21.9" y="70.2">PH3</text>
<text x="111.8" y="66.7">PC11</text>
<text x="111.8" y="70.2">PC12</text>
<text x="173.6" y="66.7">PD11</text>
<text x="173.6" y="70.2">PD12</text>
<text x="256.5" y="66.7">PG11</text>
<text x="256.5" y="70.2">PG12</text>
<text x="111.8" y="73.7">PC13</text>
<text x="111.8" y="77.3">PC14/LEXT_IN</text>
<text x="173.6" y="73.7">PD13</text>
<text x="173.6" y="77.3">PD14</text>
<text x="256.5" y="73.7">PG13</text>
<text x="256.5" y="77.3">PG14</text>
<text x="297" y="75.5">VDD</text>
<text x="111.8" y="80.8">PC15/LEXT_OUT</text>
<text x="173.6" y="80.8">PD15</text>
<text x="256.5" y="80.8">PG15</text>
<text x="21.9" y="87.8">PA0</text>
<text x="111.8" y="87.8">PB0</text>
<text x="173.6" y="87.8">PE0</text>
<text x="256.5" y="87.8">PF0</text>
<text x="21.9" y="91.4">PA1</text>
<text x="21.9" y="94.9">PA2</text>
<text x="111.8" y="91.4">PB1</text>
<text x="111.8" y="94.9">PB2/BOOT1</text>
<text x="173.6" y="91.4">PE1</text>
<text x="173.6" y="94.9">PE2</text>
<text x="256.5" y="91.4">PF1</text>
<text x="256.5" y="94.9">PF2</text>
<text x="21.9" y="98.4">PA3</text>
<text x="21.9" y="102">PA4</text>
<text x="111.8" y="98.4">PB3</text>
<text x="111.8" y="102">PB4</text>
<text x="173.6" y="98.4">PE3</text>
<text x="173.6" y="102">PE4</text>
<text x="256.5" y="98.4">PF3</text>
<text x="256.5" y="102">PF4</text>
<text x="21.9" y="105.5">PA5</text>
<text x="111.8" y="105.5">PB5</text>
<text x="173.6" y="105.5">PE5</text>
<text x="256.5" y="105.5">PF5</text>
<text x="21.9" y="109">PA6</text>
<text x="21.9" y="112.5">PA7</text>
<text x="111.8" y="109">PB6</text>
<text x="111.8" y="112.5">PB7</text>
<text x="173.6" y="109">PE6</text>
<text x="173.6" y="112.5">PE7</text>
<text x="256.5" y="109">PF6</text>
<text x="256.5" y="112.5">PF7</text>
<text x="21.9" y="116.1">PA8</text>
<text x="21.9" y="119.6">PA9</text>
<text x="111.8" y="116.1">PB8</text>
<text x="111.8" y="119.6">PB9</text>
<text x="173.6" y="116.1">PE8</text>
<text x="173.6" y="119.6">PE9</text>
<text x="256.5" y="116.1">PF8</text>
<text x="256.5" y="119.6">PF9</text>
<text x="21.9" y="123.1">PA10</text>
<text x="111.8" y="123.1">PB10</text>
<text x="173.6" y="123.1">PE10</text>
<text x="256.5" y="123.1">PF10</text>
<text x="21.9" y="130.2">PA12/OTG1_DP</text>
<text x="21.9" y="126.6">PA11/OTG1_DM</text>
<text x="111.8" y="126.6">PB11</text>
<text x="111.8" y="130.2">PB12/OTG2_ID</text>
<text x="173.6" y="126.6">PE11</text>
<text x="173.6" y="130.2">PE12</text>
<text x="256.5" y="126.6">PF11</text>
<text x="256.5" y="130.2">PF12</text>
<text x="372.9" y="126.6">GND</text>
<text x="21.2" y="134.2">PA13/SWDIO</text>
<text x="21.2" y="137.7">PA14/SWCLK</text>
<text x="111.8" y="137.2">PB14/OTG2_DM</text>
<text x="111.8" y="133.7">PB13/OTG2_VBUS</text>
<text x="173.6" y="133.7">PE13</text>
<text x="173.6" y="137.2">PE14</text>
<text x="256.5" y="133.7">PF13</text>
<text x="256.5" y="137.2">PF14</text>
<text x="21.9" y="140.8">PA15</text>
<text x="111.8" y="140.8">PB15/OTG2_DP</text>
<text x="173.6" y="140.8">PE15</text>
<text x="256.5" y="140.8">PF15</text>
<text x="55.4" y="165.5">PH0_E</text>
<text x="267.1" y="167.2">VDD</text>
<text x="97.7" y="174.3">PH0/HEXT_IN</text>
<text x="165.1" y="178">VDD</text>
<text x="212.4" y="184.9">BOOT0</text>
<text x="21.9" y="191.9">GND</text>
<text x="164.8" y="190.2">GND</text>
<text x="267.1" y="193.7">GND</text>
<text x="165.1" y="202.7">VDD</text>
<text x="97.7" y="207.8">PH1/HEXT_OUT</text>
<text x="208.8" y="209.6">PB2/BOOT1</text>
<text x="256.8" y="209.7">VDD</text>
<text x="278" y="209.7">VBAT</text>
<text x="295.6" y="209.7">VDD</text>
<text x="322.1" y="209.7">VDDA</text>
<text x="348.2" y="209.6">VDD</text>
<text x="373.2" y="209.7">VREF+</text>
<text x="55.4" y="214.8">PH1_E</text>
<text x="164.8" y="214.8">GND</text>
<text x="55.4" y="229">PC14_E</text>
<text x="209.9" y="229.4">NRST</text>
<text x="97.7" y="237.8">PC14/LEXT_IN</text>
<text x="279.4" y="239.5">GND</text>
<text x="323.5" y="239.5">GND</text>
<text x="374.7" y="239.5">GND</text>
<text x="30.7" y="248.3">GND</text>
<text x="193" y="251.9">GND</text>
<text x="97.7" y="255.4">PC15/LEXT_OUT</text>
<text x="55.4" y="264.2">PC15_E</text>
</g>
</svg>
